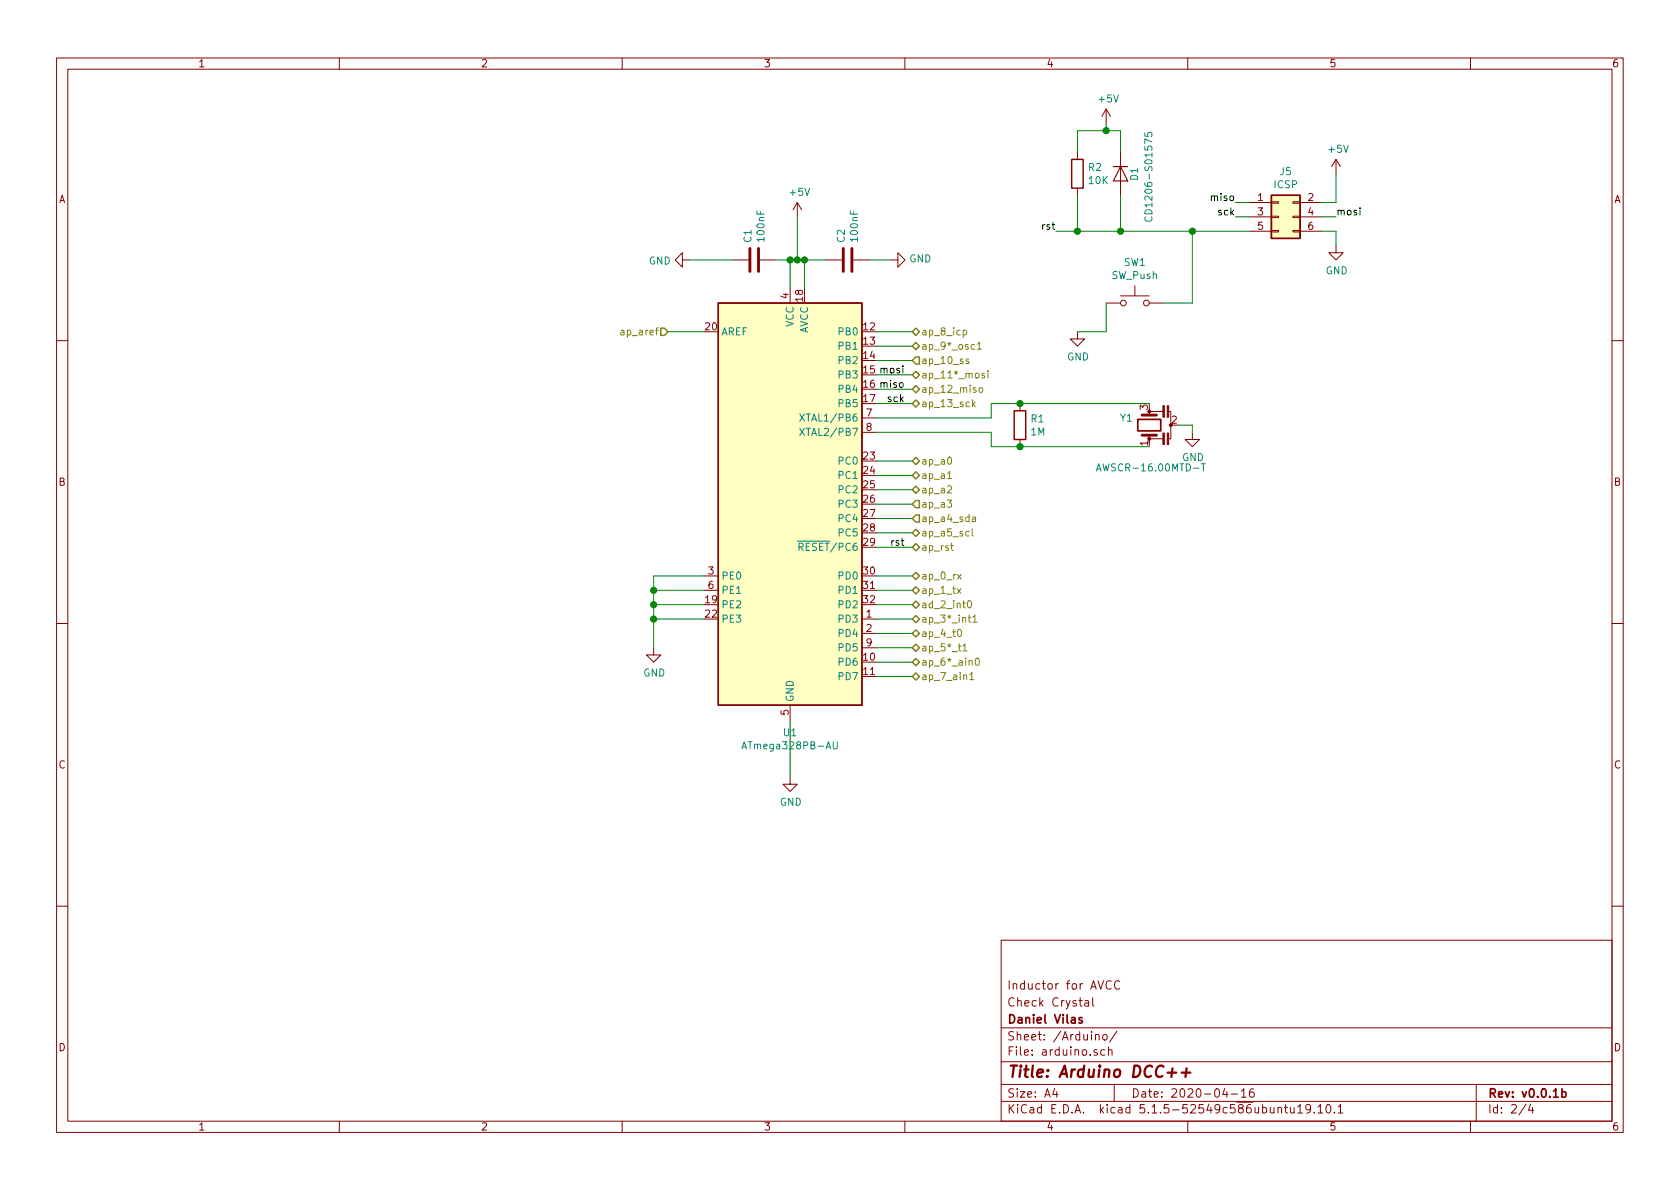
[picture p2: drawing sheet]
<svg xmlns="http://www.w3.org/2000/svg" width="297mm" height="210mm" viewBox="0 0 297 210" stroke-linecap="round" stroke-linejoin="round" font-family="sans-serif">
<g fill="none" stroke="#840000" stroke-width=".18">
<path d="M10 10.3h277v189.9h-277zM12 12.2h273v186.1h-273zM60 10.3v1.9M110 10.3v1.9M160 10.3v1.9M195.6 19.3l-.8 1.3M195.6 19.3v2.5M195.6 19.3l.7 1.3M210 10.3v1.9M260 10.3v1.9M141 35.8l-.8 1.3M141 35.8v2.5"/>
<path d="M141 35.8l.7 1.3M190.5 26.9v1.3M190.5 33.3v1.2M198.1 26.9v7.6M221 35.8h3.8M221 38.3h3.8M224.8 35.7h1.3v.2h-1.3zM224.8 38.2h1.3v.3h-1.3zM228.6 35.7h1.3v.2h-1.3zM228.6 38.2h1.3v.3h-1.3zM229.9 35.8h3.8M229.9 38.3h3.8"/>
<path d="M236.2 28.2l-.7 1.3M236.2 28.2v2.5M236.2 28.2l.8 1.3M120.6 46v-1.3l-1.2 1.3 1.2 1.2v-1.2h1.3M129.5 46h2.8M134.4 46h2.8M139.7 51v2.6M146 46h2.8M150.9 46h2.8M157.5 46h1.2v-1.3l1.3 1.3-1.3 1.2v-1.2M190.5 58.7v1.2h1.3l-1.3 1.3-1.3-1.3h1.3M195.6 53.6h2.5"/>
<path d="M198.1 52.3h5.1M200.7 50.5v1.8M203.2 53.6h2.5M221 40.9h3.8M224.8 40.8h1.3v.2h-1.3zM228.6 40.8h1.3v.2h-1.3zM229.9 40.9h3.8M236.2 43.4v1.3h1.3l-1.3 1.3-1.3-1.3h1.3M10 60.2h2M152.4 73.9h2.5M152.4 76.4h2.5M180.3 71.4v1.2"/>
<path d="M180.3 77.7v1.3M203.2 77.6h2.4M203.2 72.6v.7M203.2 77.1v1.3M203.2 72.8h2.5M206.5 72.8h.5v4.8h-.5M210.8 76.4v1.3h1.3l-1.3 1.3-1.3-1.3h1.3M285 60.2h2M10 110.3h2M115.6 114.5v1.3h1.2l-1.2 1.3-1.3-1.3h1.3M124.5 101.8h2.5M124.5 104.4h2.5"/>
<path d="M152.4 109.5h2.5M152.4 112h2.5M152.4 114.5h2.5M285 110.3h2M139.7 137.4v1.3h1.3l-1.3 1.2-1.3-1.2h1.3M139.7 124.7v2.5M10 160.2h2M177 166.3h108v32h-108zM191.8 177h.6l.1 .9M192.5 177.3l-.5 .1a.29 .29 0 0 0-.2 .2 .29 .29 0 0 0 .2 .3l.5-.1M193.2 176.4v1.3l.2 .2M196.5 173.6a.59 .59 0 0 0-.8 0 .59 .59 0 0 0-.1 .7 .56 .56 0 0 0 .2 .6 .56 .56 0 0 0 .7-.1"/>
<path d="M198 173.6a.59 .59 0 0 0-.8 0 .59 .59 0 0 0-.1 .7 .56 .56 0 0 0 .2 .6 .56 .56 0 0 0 .7-.1M285 160.2h2M60 198.3v1.9M110 198.3v1.9M160 198.3v1.9M177 194.8h108M177 191.8h108M177 187.8h108M177 181.8h108M186.5 192.5l-.4 1h1M186.8 193v1M193.7 183.1l.2-.2 .4 .1v.9"/>
<path d="M194 185.7l-.4-.1-.2 .2 .1 .2 .5 .2v.3h-.6M195 183.1l.3-.2 .4 .2 .1 .5-.2 .2-.3 .1-.3-.1zM195.3 185.7l-.4-.1-.3 .3 .1 .6 .2 .1 .4-.1M196 185.7l.2-.1 .3 .1 .1 .9M196 185.1v1.5M197 191.8v3M197.5 182.3l-1.3 2M210 198.3v1.9M216.6 192.5l-.4 1h.9M216.9 193v1M217.7 193.5h1.1M219.5 193l.4-.5v1.5"/>
<path d="M219.5 194h.8M221.6 192.5a.59 .59 0 0 0-.7 .7l.1 .7 .2 .1 .5-.1 .1-.5-.2-.2-.4-.1-.3 .3M226 196l.2-.2 .3 .1 .1 .9M227.1 195.8h.6M227.3 195.3v1.3l.4 .2M228.2 195.8v.9l.4 .1 .2-.1M228.8 195.8v1M229.4 195.8l.5-.5v1.5M229.4 196.8h.9M231.7 196l-.1 .2a.48 .48 0 0 1-.7-.1v-.6a.48 .48 0 0 1 .7-.1v.1a1.19 1.19 0 0 1-.2 1.2l-.4 .1M232.4 196.7v.1M233 195.8l.5-.5v1.5"/>
<path d="M233 196.8h.9M234.6 195.4l.2-.1a.8 .8 0 0 1 .5 .8 .8 .8 0 0 1-.5 .7 1 1 0 0 1-.2-1.4zM235.9 196.7v.1M236.6 195.8l.4-.5v1.5M236.6 196.8h.8M260 198.3v1.9M261 191.8v6.5M269.8 195.2l-1.2 2M270.6 195.2l-.3 1.1h.9M271 195.8v1"/>
<circle cx="198.6" cy="53.6" r=".51"/>
<circle cx="202.7" cy="53.6" r=".51"/>
</g>
<path d="M201.2 74.2h4v2h-4zM191.3 180l-.3-.1-.2 .2v.3l.5 .1v.3h-.5M276.2 193.1l.4-.1 .3 .3-.1 .6-.2 .1-.4-.1M276.2 192.5v1.5" fill="none" stroke="#840000" stroke-width=".3"/>
<path d="M206.5 189.7h1.5M207.3 188.9l-.2 1.5M208.9 189.7h1.6M209.8 188.9l-.2 1.5" fill="none" stroke="#840000" stroke-width=".41"/>
<g fill="#ffffc2" stroke="#ffffc2" stroke-width=".18">
<path d="M224.8 34.5h5.1v7.7h-5.1z"/>
<path d="M127 53.6h25.4v71.1h-25.4z"/>
</g>
<path d="M189.5 28.2h2v5.1h-2zM224.8 34.5h5.1v7.7h-5.1zM127 53.6h25.4v71.1h-25.4zM179.3 72.6h2.1v5.1h-2.1z" fill="none" stroke="#840000" stroke-width=".25"/>
<g fill="#840000" stroke="#840000" stroke-width=".18">
<path d="M206.4 76.6h.2v2h-.2z"/>
<path d="M205.6 76.6h.3v2h-.3z"/>
<path d="M206.4 71.7h.2v2.1h-.2z"/>
<path d="M205.6 71.7h.3v2.1h-.3z"/>
<circle cx="203.2" cy="77.6" r=".25"/>
</g>
<path d="M132.6 43.9v4.1M134.1 43.9v4.1M149.1 43.9v4.1M150.6 43.9v4.1M201.9 77h2.6M201.9 73.4h2.6" fill="none" stroke="#840000" stroke-width=".51"/>
<g fill="none" stroke="#008484" stroke-width=".18">
<path d="M202.4 23.5v.6h.6l-.1-.2 .1-.4h.6l.1 .2-.1 .4M202.5 38.3a.6 .6 0 0 0 .5 .9 .6 .6 0 0 0 .7-.6l-.1-.3M141.4 73.2l.8 1.3M141.4 75.7l.8 1.3M142.2 73.2l-.8 1.3M142.2 75.7l-.8 1.3M141 95.7h1.2M141.3 96.7h.6l.1-.2-.1-.3-.1-.1h-.5v1.2M141.6 96.7l.4 .6M193.9 83.3l.4-1.3 .4 1.3M194 82.9h.6M212.8 82v1.3"/>
<path d="M131.2 132.4l.4-1.2 .4 1.2M131.3 132.1h.6M147.3 131.2v1l.2 .2h.3l.2-.2v-1"/>
</g>
<path d="M196.8 29.5h2.6M198.1 29.5l1.3 2.5h-2.6z" fill="none" stroke="#840000" stroke-width=".2"/>
<g fill="none" stroke="#008400" stroke-width=".18">
<path d="M141 38.3v7.7M190.5 26.9v-3.8h7.6v3.8M190.5 34.5v6.4M195.6 21.8v1.3M198.1 34.5v6.4M218.4 35.8h2.6M218.4 38.3h2.6M233.7 38.3h2.5M236.2 30.7v5.1h-2.5M118.1 58.7h6.4M121.9 46h7.6M137.2 46h8.8"/>
<path d="M139.7 46v5M142.2 46v5M153.7 46h3.8M154.9 58.7h6.4M186.7 40.9h34.3M195.6 53.6v5.1h-5.1M210.8 40.9v12.7h-5.1M233.7 40.9h2.5v2.5M154.9 76.4h20.4v2.6h27.9M154.9 71.4h6.4M154.9 68.8h6.4M154.9 66.3h6.4"/>
<path d="M154.9 63.7h6.4M154.9 61.2h6.4M203.2 71.4h-27.9v2.5h-20.4M208.3 75.2h2.5v1.2M154.9 91.7h6.4M154.9 96.8h6.4M154.9 81.5h6.4M154.9 84.1h6.4M154.9 86.6h6.4M154.9 89.1h6.4M154.9 94.2h6.4M115.6 109.5h8.9"/>
<path d="M115.6 106.9h8.9M115.6 104.4h8.9M124.5 101.8h-8.9v12.7M154.9 109.5h6.4M154.9 106.9h6.4M154.9 104.4h6.4M154.9 101.8h6.4M154.9 119.6h6.4M154.9 117.1h6.4M154.9 112h6.4M154.9 114.5h6.4M139.7 127.2v10.2"/>
</g>
<g fill="none" stroke="#848400" stroke-width=".18">
<path d="M110.3 58.7h-.4l-.2 .2 .1 .3h.5M170.3 58.4h.4l.2 .2-.1 .6h-.5M171.3 63.5h-.3l-.2 .1 .1 .2 .4 .2v.3h-.5M172.1 71.4l.3 .5M172.4 71.1l-.4 .5M172.8 60.9l.4-.4v1.3M172.8 61.8h.7M173.2 68.6l.3-.1 .3 .3v.4l-.3 .2-.3-.1-.1-.1zM174.1 66.1l-.3-.1-.2 .2v.2l.5 .1v.3h-.5M174.7 65.6v.1M174.7 66v.8M167.5 84.6h.7"/>
<path d="M168.1 96.5h.5M168.2 96.1v1l.4 .2M171.9 93.5v1.1l.2 .2M172 91.5h.4l.1 .7M172.5 91.7l-.4 .1-.2 .1 .2 .3h.4M169.2 104.1l.7 .8M169.3 101.6l.7 .8M169.4 111.4l.2-.1a.69 .69 0 0 1 .4 .6 .69 .69 0 0 1-.4 .7l-.3-.3v-.2zM169.9 104.1l-.7 .8M170 101.6l-.7 .8M170.3 114.2l.3-.4v1.3M170.3 115.1h.7"/>
<path d="M171.2 106.3l.1-.1a.67 .67 0 0 1 .5 .7 .67 .67 0 0 1-.5 .6l-.2-.2-.1-.3zM171.2 109.2h.5M171.3 108.8v1l.4 .2M171.5 119.3l.3-.4v1.3M172 109.1l.4-.3v1.2M172 110h.7M172.5 116.5l.2-.1a.69 .69 0 0 1 .5 .6 .69 .69 0 0 1-.5 .6l-.2-.1-.1-.3zM171.5 120.2h.7"/>
</g>
<g fill="none" stroke="#848400" stroke-width=".25">
<path d="M116.8 58h.7l.6 .7-.6 .6h-.7zM161.3 58.7l.6-.7 .7 .7-.7 .6zM161.3 71.4l.6-.7 .7 .7-.7 .6zM161.3 68.8l.6-.6 .7 .6-.7 .7zM161.3 66.3l.6-.6 .7 .6-.7 .6zM161.3 61.2l.6-.6 .7 .6-.7 .6zM161.9 63.1h.7v1.3h-.7l-.6-.7zM161.3 84.1l.6-.7 .7 .7-.7 .6zM161.3 81.5l.6-.6 .7 .6-.7 .7zM161.3 86.6l.6-.6 .7 .6-.7 .6zM161.3 94.2l.6-.6 .7 .6-.7 .7zM161.3 96.8l.6-.7 .7 .7-.7 .6z"/>
<path d="M161.9 91.1h.7v1.2h-.7l-.6-.6zM161.9 88.5h.7v1.3h-.7l-.6-.7zM161.3 114.5l.6-.6 .7 .6-.7 .7zM161.3 109.5l.6-.7 .7 .7-.7 .6zM161.3 112l.6-.6 .7 .6-.7 .6zM161.3 117.1l.6-.6 .7 .6-.7 .6zM161.3 101.8l.6-.6 .7 .6-.7 .7zM161.3 106.9l.6-.6 .7 .6-.7 .7zM161.3 104.4l.6-.6 .7 .6-.7 .6zM161.9 119l.7 .6-.7 .7-.6-.7z"/>
</g>
<path d="M240.5 36.7v.2M240.5 37.2v.8" fill="none" stroke="#000" stroke-width=".18"/>
<g fill="#008400" stroke="#008400" stroke-width=".25">
<circle cx="115.6" cy="106.9" r=".51"/>
<circle cx="115.6" cy="109.5" r=".51"/>
<circle cx="139.7" cy="46" r=".51"/>
<circle cx="115.6" cy="104.4" r=".51"/>
<circle cx="180.3" cy="79" r=".51"/>
<circle cx="180.3" cy="71.4" r=".51"/>
<circle cx="141" cy="46" r=".51"/>
<circle cx="142.2" cy="46" r=".51"/>
<circle cx="210.8" cy="40.9" r=".51"/>
<circle cx="198.1" cy="40.9" r=".51"/>
<circle cx="195.6" cy="23.1" r=".51"/>
<circle cx="190.5" cy="40.9" r=".51"/>
</g>
<text font-size="2.8" fill="#840000" x="178" y="190.5">Title: Arduino DCC++</text>
<g font-size="2.1" fill="#840000">
<text x="178" y="178">Check Crystal</text>
<text x="178" y="175">Inductor for AVCC</text>
<text x="178" y="184">Sheet: /Arduino/</text>
<text x="178" y="181">Daniel Vilas</text>
<text x="178" y="186.7">File: arduino.sch</text>
<text x="178" y="196.9">KiCad E.D.A. kicad 5.1.5-52549c586ubuntu19.10.1</text>
<text x="178" y="194.1">Size: A4</text>
<text x="200" y="194.1">Date: 2020-04-16</text>
<text x="263" y="194.1">Rev: v0.0.1b</text>
<text x="263" y="196.9">Id: 2/4</text>
</g>
<g font-size="1.8" fill="#840000">
<text x="35" y="11.9">1</text>
<text x="85" y="11.9">2</text>
<text x="135" y="11.9">3</text>
<text x="185" y="11.9">4</text>
<text x="235" y="11.9">5</text>
<text x="285" y="11.9">6</text>
<text x="10.4" y="35.9">A</text>
<text x="222.4" y="35.6">1</text>
<text x="231.3" y="35.6">2</text>
<text x="285.4" y="35.9">A</text>
<text x="222.4" y="38.1">3</text>
<text x="222.4" y="40.6">5</text>
<text x="231.3" y="38.1">4</text>
<text x="231.3" y="40.6">6</text>
<text x="139.4" y="52.8" transform="rotate(-90 139.4 52.8)">4</text>
<text x="142" y="53.3" transform="rotate(-90 142 53.3)">18</text>
<text x="124.8" y="58.4">20</text>
<text x="152.7" y="58.4">12</text>
<text x="152.7" y="61">13</text>
<text x="152.7" y="63.5">14</text>
<text x="152.7" y="71.1">17</text>
<text x="153.2" y="73.7">7</text>
<text x="153.2" y="76.2">8</text>
<text x="202.9" y="72.5" transform="rotate(-90 202.9 72.5)">3</text>
<text x="207.2" y="74.9">2</text>
<text x="152.7" y="81.3">23</text>
<text x="152.7" y="83.8">24</text>
<text x="202.9" y="78.8" transform="rotate(-90 202.9 78.8)">1</text>
<text x="10.4" y="85.9">B</text>
<text x="152.7" y="86.4">25</text>
<text x="152.7" y="88.9">26</text>
<text x="285.4" y="85.9">B</text>
<text x="152.7" y="91.4">27</text>
<text x="152.7" y="94">28</text>
<text x="125.2" y="101.6">3</text>
<text x="152.7" y="96.5">29</text>
<text x="152.7" y="101.6">30</text>
<text x="124.8" y="106.7">19</text>
<text x="125.2" y="104.1">6</text>
<text x="152.7" y="104.1">31</text>
<text x="152.7" y="106.7">32</text>
<text x="124.8" y="109.2">22</text>
<text x="153.2" y="109.2">1</text>
<text x="153.2" y="111.8">2</text>
<text x="152.7" y="116.8">10</text>
<text x="152.7" y="119.4">11</text>
<text x="153.2" y="114.3">9</text>
<text x="139.4" y="126.5" transform="rotate(-90 139.4 126.5)">5</text>
<text x="10.4" y="135.9">C</text>
<text x="285.4" y="135.9">C</text>
<text x="10.4" y="185.9">D</text>
<text x="285.4" y="185.9">D</text>
<text x="35" y="199.9">1</text>
<text x="85" y="199.9">2</text>
<text x="135" y="199.9">3</text>
<text x="185" y="199.9">4</text>
<text x="235" y="199.9">5</text>
<text x="285" y="199.9">6</text>
</g>
<g font-size="1.8" fill="#008484">
<text x="194.4" y="18.1">+5V</text>
<text x="235" y="27">+5V</text>
<text x="139.8" y="34.6">+5V</text>
<text x="192.5" y="30.2">R2</text>
<text x="192.6" y="32.6">10K</text>
<text x="201.2" y="31.9" transform="rotate(-90 201.2 31.9)">D1</text>
<text x="225.3" y="33.3">ICSP</text>
<text x="226.4" y="31">J5</text>
<text x="203.8" y="37.9" transform="rotate(-90 203.8 37.9)">CD1206-S01575</text>
<text x="114.7" y="46.8">GND</text>
<text x="132.9" y="42.8" transform="rotate(-90 132.9 42.8)">C1</text>
<text x="135.2" y="42.6" transform="rotate(-90 135.2 42.6)">100nF</text>
<text x="149.4" y="42.8" transform="rotate(-90 149.4 42.8)">C2</text>
<text x="151.7" y="42.6" transform="rotate(-90 151.7 42.6)">100nF</text>
<text x="160.8" y="46.4">GND</text>
<text x="198.8" y="47">SW1</text>
<text x="196.6" y="49.3">SW_Push</text>
<text x="234.4" y="48.5">GND</text>
<text x="127.5" y="59.3">AREF</text>
<text x="140.3" y="57.8" transform="rotate(-90 140.3 57.8)">VCC</text>
<text x="142.9" y="59.1" transform="rotate(-90 142.9 59.1)">AVCC</text>
<text x="148.5" y="59.3">PB0</text>
<text x="148.5" y="61.8">PB1</text>
<text x="148.5" y="64.4">PB2</text>
<text x="188.7" y="63.7">GND</text>
<text x="148.5" y="66.9">PB3</text>
<text x="148.5" y="69.5">PB4</text>
<text x="142.4" y="74.5">XTAL1/PB6</text>
<text x="142.4" y="77.1">XTAL2/PB7</text>
<text x="148.5" y="72">PB5</text>
<text x="182.3" y="77">1M</text>
<text x="182.3" y="74.7">R1</text>
<text x="198.1" y="74.6">Y1</text>
<text x="148.5" y="82.2">PC0</text>
<text x="194.9" y="83.4">AWSCR-16.00MTD-T</text>
<text x="209" y="81.5">GND</text>
<text x="148.5" y="84.7">PC1</text>
<text x="148.5" y="87.2">PC2</text>
<text x="148.5" y="89.8">PC3</text>
<text x="148.5" y="92.3">PC4</text>
<text x="148.5" y="94.9">PC5</text>
<text x="142.1" y="97.4">RESET/PC6</text>
<text x="127.5" y="107.6">PE2</text>
<text x="127.5" y="102.5">PE0</text>
<text x="127.5" y="105">PE1</text>
<text x="148.5" y="102.5">PD0</text>
<text x="148.5" y="105">PD1</text>
<text x="148.5" y="107.6">PD2</text>
<text x="127.5" y="110.1">PE3</text>
<text x="148.5" y="110.1">PD3</text>
<text x="148.5" y="112.6">PD4</text>
<text x="113.7" y="119.6">GND</text>
<text x="148.5" y="117.7">PD6</text>
<text x="148.5" y="115.2">PD5</text>
<text x="140.3" y="124.2" transform="rotate(-90 140.3 124.2)">GND</text>
<text x="148.5" y="120.3">PD7</text>
<text x="138.6" y="130.2">U1</text>
<text x="132" y="132.5">ATmega328PB-AU</text>
<text x="137.9" y="142.5">GND</text>
</g>
<g font-size="1.8">
<text x="214.3" y="35.6">miso</text>
<text x="184.4" y="40.6">rst</text>
<text x="215.5" y="38.1">sck</text>
<text x="236.2" y="38.1">mosi</text>
<text x="152.7" y="66">15 mosi</text>
<text x="152.7" y="68.6">16 miso</text>
<text x="157.1" y="71.1">sck</text>
<text x="157.8" y="96.5">rst</text>
</g>
<g font-size="1.8" fill="#848400">
<text x="110.3" y="59.3">ap_aref</text>
<text x="162.8" y="59.3">ap_8_icp</text>
<text x="162.8" y="64.4">ap_10_ss</text>
<text x="162.8" y="61.8">ap_9*_osc1</text>
<text x="162.8" y="69.5">ap_12_miso</text>
<text x="162.8" y="66.9">ap_11*_mosi</text>
<text x="162.8" y="72">ap_13_sck</text>
<text x="162.8" y="82.2">ap_a0</text>
<text x="162.8" y="84.7">ap_a1</text>
<text x="162.8" y="87.2">ap_a2</text>
<text x="162.8" y="89.8">ap_a3</text>
<text x="162.8" y="94.9">ap_a5_scl</text>
<text x="162.8" y="92.3">ap_a4_sda</text>
<text x="162.8" y="97.4">ap_rst</text>
<text x="162.8" y="102.5">ap_0_rx</text>
<text x="162.8" y="107.6">ad_2_int0</text>
<text x="162.8" y="105">ap_1_tx</text>
<text x="162.8" y="110.1">ap_3*_int1</text>
<text x="162.8" y="112.6">ap_4_t0</text>
<text x="162.8" y="115.2">ap_5*_t1</text>
<text x="162.8" y="117.7">ap_6*_ain0</text>
<text x="162.8" y="120.3">ap_7_ain1</text>
</g>
</svg>
